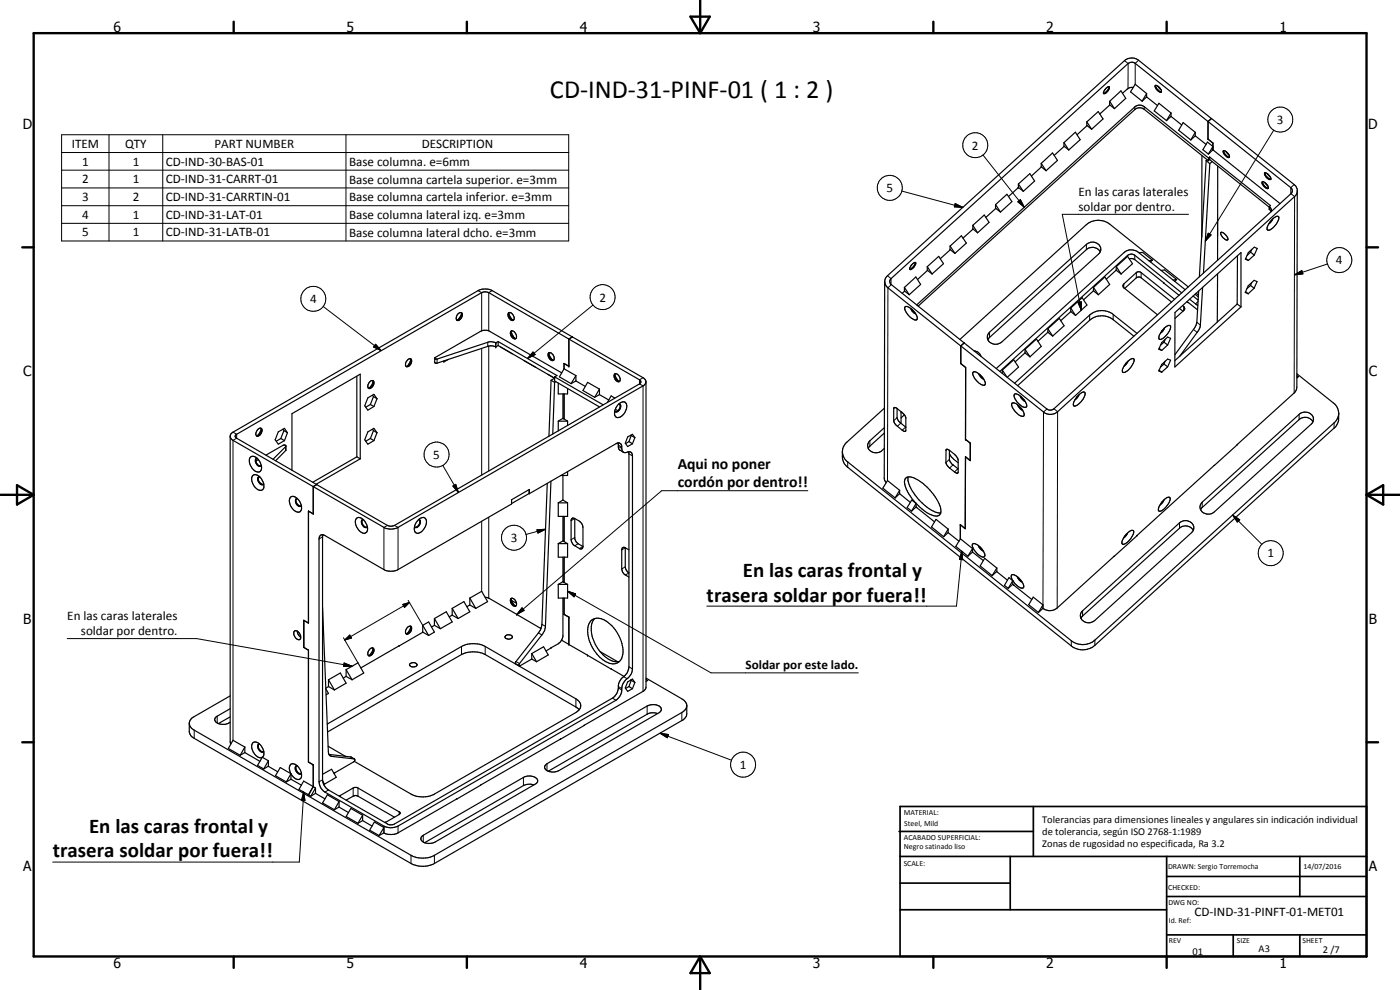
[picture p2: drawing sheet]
<svg xmlns="http://www.w3.org/2000/svg" width="420mm" height="297mm" viewBox="0 0 420 297" stroke-linecap="round" stroke-linejoin="round" font-family="sans-serif">
<g fill="none" stroke="#000" stroke-width=".35">
<path d="M326.2 36.6l3.4-3.1 1.4 2.2-3.4 3.1M326.2 36.6l1.4 2.2M326.2 36.6v1l1.4 1.2M326.2 37.7l-3 2.7M332 26.5l.8-.5a1.65 1.65 0 0 1-1.6 2l.1-.7zM332.8 26a2.27 2.27 0 0 1-1.6 2M333 30.4l3.4-3.1 1.5 2.2-3.4 3.1M333 30.4l1.5 2.2M333 30.4v1l1.5 1.2M333.1 31.5l-3 2.7M340.1 26.2h-.7a3.7 3.7 0 0 0-2.5 1.8M344.1 29.1l3.3 2.6"/>
<path d="M344.1 28.1l-1.3 2.3M344.1 29.1l-1.3 1.3M344.1 28.1v1M344.1 28.1l-3.4-2.8-1.4 2.3 3.5 2.8M346.8 25.6a2.25 2.25 0 0 0 1.8 2M346.8 25.6a1.77 1.77 0 0 0 1.5 2.1l.3-.1M346.8 25.6a2.19 2.19 0 0 1 1.6 1.2M347.4 25.8l1 1.1M348.4 26.8l.2 .8M351.4 34.9l3.3 2.6M351.4 33.9l-3.6-2.9-1.4 2.3 3.7 2.9M351.4 33.9l-1.3 2.3"/>
<path d="M351.4 34.9l-1.3 1.3M351.4 33.9v1M358.7 39.7l-1.3 2.3M358.7 39.7v1.1M358.7 39.7l-3.6-2.9-1.4 2.3 3.7 2.9M362.5 36.4v5.3l1.5 1.2v2.1M362.5 36.4l-21.8-17.4-.8-.3-.9 .1-71.6 64.8-.4 .6 .3 1 22 17.7M362.6 36.5l24.8 19.8 .4 .6v.8l-71.5 64.9a1.66 1.66 0 0 1-2.1 .1l-24.8-19.8-1 .9M363.5 35.6h.1M363.5 35.6l-1 .8M363.5 35.6l-21.8-17.5a3.4 3.4 0 0 0-4.2 .1l-71.2 64.5a2.28 2.28 0 0 0 .2 3.7l46.7 37.2a3.3 3.3 0 0 0 4.2-.1l71.1-64.5a2.28 2.28 0 0 0-.1-3.6l-24.8-19.8-1 .9M305.6 56.3h.1"/>
<path d="M305.6 56.3l-2.9 2.7M305.6 55.2l3.5-3.1 1.4 2.2-3.4 3.1M305.6 55.2l1.5 2.2M305.6 55.2v1.1l1.5 1.1M312.5 49l3.4-3.1 1.5 2.2-3.5 3.1M312.5 49l1.4 2.2M312.5 49v1l1.4 1.2M312.5 50.1l-3 2.7M319.3 42.8l3.4-3.1 1.5 2.2-3.5 3.1M319.3 42.8l1.4 2.2M319.3 42.8v1.1l1.4 1.1M319.4 43.9l-3 2.7"/>
<path d="M358.7 40.8l3.3 2.5M358.7 40.8l-1.3 1.2M360.7 46.7v24.4M362 48.2l1.1 .9M362 48.2l-2.1 34.9M362.3 47.9l-.3 .3M362.4 42.6l1.6 1.3-1.3 2.3-1.7-1.3zM362.7 48.2l-19.3-15.4-.9-.4-1.4 .1-65.6 59.4M362.7 47.4v.8M362.7 47.4l-19.3-15.4a2.19 2.19 0 0 0-2.8 .1l-65.5 59.4M363 47.1l18.3 14.6-.4 .3M363 47.1v.8"/>
<path d="M363 47.9l17.9 14.3M363 47.1l-.3 .3M363 47.9l-.3 .3M363.1 49.1l-1.9 32.9M363.8 48.5l-.7 .6M364 45l20.2 16.1M364 45l-1.3 1.2M365.5 49.8l-.1 28.3M367.2 45.2l.5 1.2 .8 .6 .5 .1M367.2 45.2a.92 .92 0 0 0 .4 1.3l.7 .7a.39 .39 0 0 0 .6 0 .39 .39 0 0 0 0-.5l-.1-.2M367.2 45.2l.7 .3 .9 1M367.9 45.4l.9 1.1"/>
<path d="M378.9 54.5a2.08 2.08 0 0 0 1.7 1.9M378.9 54.5a1.64 1.64 0 0 0 1.3 2.1h.2a.68 .68 0 0 0 .3-.7 .68 .68 0 0 0-.5-.5l-.6-.6M378.9 54.5l.7 .3M379.5 54.7l1 1.1M379.6 51.9a2.31 2.31 0 0 0 1.8 1.9M379.7 51.8a2.38 2.38 0 0 1 1.7 2M379.7 51.8l-.2 .1a2.08 2.08 0 0 0 1.6 2l.3-.1M380.3 52.1l.9 1M389.3 57.2l-.2 59.6-.7 1.1-17.1 15.6M274.6 78.7a1.24 1.24 0 0 1-.6 1.7l-.7 .5-.3-.1M274.6 78.7a2.3 2.3 0 0 0-1.6 1.8v.3M274.6 78.7a2.39 2.39 0 0 1-1.6 2.1"/>
<path d="M285.1 73.8l3.4-3.1 1.5 2.2-3.4 3.1M285.1 73.8l1.5 2.2M285.1 73.8v1l1.5 1.2M285.2 74.9l-3 2.7M292 67.6v1.1l1.4 1.1M292 67.6l3.4-3.1 1.4 2.2-3.4 3.1M292 67.6l1.4 2.2M292 68.7l-3 2.8M298.8 61.4l3.4-3.1 1.5 2.2-3.4 3.1M298.8 61.4l1.5 2.2M298.8 61.4v1.1l1.5 1.1M298.9 62.5l-3 2.7"/>
<path d="M330.2 75.6a2.73 2.73 0 0 0-4.2-.7l-29 26.4-.5 .6M338.9 77.6h.6l1.1 .3 13.3 10.7M341.8 75.9l1.1-.2 3 2.4M345.9 78.1l-1.1 .1M345.9 78.1l-.6 .5M365.4 65.7v5.2M366.3 69.8a1.68 1.68 0 0 1 2 1.4l.2 .7a1.76 1.76 0 0 1-2-1.3zM371.4 76.8l-.1 14.4M373.8 77.5l.8 .6M375.3 75.6l1.1 .9M375.3 75.6l-1 1M375.7 74.8l-.4 .8"/>
<path d="M376.4 76.5l.9-2-.9-.3-1.8 1.6-.9 2 .9 .3M376.4 76.5l-1.8 1.6M380.9 62.8h.1M380.9 62v.8M380.9 62l.6 .7v.8M380.9 62.8l.6 .7M381.4 66.3l-.2 .2M382 65.7l-1.2 1.5M382.2 65.5l.5-.3a.63 .63 0 0 1 .9-.3 .63 .63 0 0 1 .1 .9 5.9 5.9 0 0 1-2.3 3l-.8 .3a1.61 1.61 0 0 1 .3-2.2zM137.4 94.3a.72 .72 0 0 1 .9-.5 .72 .72 0 0 1 .5 .9 1.34 1.34 0 0 1-1.7 1.4 1.68 1.68 0 0 1 .3-1.8zM138.4 93.8a1.58 1.58 0 0 1-1.3 2.3M138.5 93.9l-.3 1.1-.9 1.1"/>
<path d="M152.6 93.9a1.28 1.28 0 0 1 1.7 1.3 .65 .65 0 0 1-.3 .9 .65 .65 0 0 1-.9-.3l-.6-.9zM152.7 93.9l.5 1.3 .7 .9M152.8 93.8a1.58 1.58 0 0 0 1.3 2.3M153.3 99.4a1.45 1.45 0 0 1 1.4 .7 1.45 1.45 0 0 1 0 1.5 1.6 1.6 0 0 1-1.4-2.2zM153.4 99.4l.3 1.1 .9 1.1M153.5 99.3a1.72 1.72 0 0 0 1.1 2.3M265.5 84.5l-.1 59.2 .5 1.1M271.4 86.2l3.5-3.1 1.4 2.2-3.4 3.1M271.4 86.2l1.5 2.2M271.4 86.2v1.1l1.5 1.1M271.5 87.3l-.7 .7M271.6 92.1a1.89 1.89 0 0 1 2.2 .9l.8 .9a1.61 1.61 0 0 1 .4 2.1 4.6 4.6 0 0 1-3.5-3.7z"/>
<path d="M273.3 92.5l.4 .8 1.1 .9M273.6 92.8l1 1.1M273.8 92.9v.1M274.1 93.2l-.1 .1M278.3 80l3.4-3.1 1.5 2.2-3.5 3.1M278.3 80l1.4 2.2M278.3 80v1.1l1.4 1.1M278.3 81.2l-2.9 2.7M297 99.7l29-26.4a2.45 2.45 0 0 1 2.9-.5 2.45 2.45 0 0 1 1.3 2.6l-.5 .8-29.1 26.4a2.47 2.47 0 0 1-2.9 .5 2.47 2.47 0 0 1-1.3-2.6zM314.4 99.7h.1M314.5 99.7l-3 2.7M314.5 98.6v1.1"/>
<path d="M314.5 98.6l3.4-3.1 1.5 2.2-3.5 3.1M314.5 98.6l1.4 2.2M314.5 99.7l1.4 1.1M314.5 99.7h.1M321.3 93.5l-3 2.7M321.3 92.4v1.1M321.3 92.4l1.5 2.3M321.3 93.5l1.5 1.2M321.3 92.4l3.5-3.1 1.4 2.2-3.4 3.2M328.2 87.2l-3 2.8M328.2 86.2l3.4-3.1 1.4 2.2-3.4 3.1M328.2 86.2l1.4 2.2"/>
<path d="M328.2 86.2v1M328.2 87.2l1.4 1.2M335 81.1l-3 2.7M335 81.1l1.5 1.1M335 80l1.5 2.2M335 80v1.1M335 80l3.4-3.1 1.5 2.2-3.4 3.1M337.5 86.6l3.5-3.2 1.1-.3 9.5 7.5M348.4 81.2l1.1-.2 3.6 2.9M348.9 99.1l-.2 .2M349.2 84.9l.1 .1M349.4 98.5l.5-.5a.72 .72 0 0 1 .8-.4 .72 .72 0 0 1 .6 .7 5.1 5.1 0 0 1-3.2 3.6 1.6 1.6 0 0 1 .3-2.2z"/>
<path d="M349.5 98.4l-.5 .9-.7 .6M352.5 89.8l-10.4-8.2-1.1 .2-3.7 3.4-.3 .5 .2 .6 10.2 8.1M352.6 93.8l19.8-18v16.3l-19.8 18zM353.1 83.9l-1 .1M353.1 83.9l-.6 .6M354 92.5l1 .9M354.7 87.9l-14.1-11.3-.8-.4-.9 .2-.5 .2-38.3 34.8M354.9 91.7l.6 .8-.1 .5-2.8 2.5M355.7 86.9l-14.1-11.3a3.3 3.3 0 0 0-4.3 .2l-38.3 34.8M356.2 90.5l.4 .3M356.6 90.8l2.8 2.2M356.6 90.8h.1"/>
<path d="M356.6 86.1l-23.5-18.8a5.7 5.7 0 0 0-7.1 .1l-37.9 34.5M357 89.8l2.5 1.8M358 88.8l1.6 1.2M358.7 88.3l.9 .8M359 88l.7 .5M359.6 89.8l-.2 .1M359.7 87.3l-.7 10.2-6.4 9M360.9 86.2l-.8 12.2-6.1 8.5M365.4 82.2l-.1 14.4M371.3 91.2l-18.7 17M371.3 91.2l1.1 .9M373.8 87.5l.8 .6"/>
<path d="M375.3 85.6l1.1 .9M375.3 85.6l-1 1M375.7 84.8l-.4 .8M376.4 86.5l.9-2-.9-.4-1.8 1.7-.9 2 .9 .3M376.4 86.5l-1.8 1.6M107.1 112.9v24.2M110.6 116.5h.1M110.8 114.7l.4-.4a.69 .69 0 0 1 1 .1 .69 .69 0 0 1 0 .9 1.2 1.2 0 0 1-1.8 1v-.9zM111.8 118.6l.3 .4M111.9 114.2a1.7 1.7 0 0 1-1.2 2.3M112 114.3l-.3 1.1-.9 1.1M112.1 119l1 .6"/>
<path d="M112.1 119l-.9 2.4M113.1 119.6l-.9-1.3-1.8 1.1-.9 2.4 .9 1.3 1.8-1.1M113.1 119.6l-.9 2.4M121.9 109.9l.2 .1M122.3 108a.7 .7 0 0 1 1.1-.2 .7 .7 0 0 1 .1 1 1.53 1.53 0 0 1-1.5 1.2l-.3-.2v-.7zM123.2 107.7a1.72 1.72 0 0 1-1.1 2.3M123.3 107.8l-.3 1-.9 1.2M134.6 107.8l-1.4 .8v-.3M148.8 102.9v1.2M148.8 104.1l-1.2-.3h-1l-15.4 5.2-.7-.2 .1-1.5 13.6-7.9a2.78 2.78 0 0 1 2.8 0l21.6 12.5M148.8 102.9l-1.2-.4-1 .1-15.4 5.1-.7-.2M149.5 102.5l17.7 10.2-.8 .4"/>
<path d="M149.5 102.5v1.2M149.5 103.7l16.9 9.8M149.5 102.5l-.7 .4M149.5 103.7l-.7 .4M150.2 104.1l3.5 2.1M154.8 101.6h-.2M157.3 108.2l3.5 2M164.4 112.3l2 1.2M164.6 105.9a1.43 1.43 0 0 1 1.5 .7 1.43 1.43 0 0 1-.1 1.6 1.65 1.65 0 0 1-1.4-2.3zM164.7 106l.3 1 .9 1.1M164.7 106a1.76 1.76 0 0 0 1.4 2.1M164.8 105.8l-.1 .2"/>
<path d="M165.4 114.1l1 .6M165.4 114.1l-.7 16.8M166.4 114.7l-.5 15.5M166.4 113.5l-1 .6M166.4 113.1v1.2l13.5 7.8M166.4 113.1l14.6 8.4M166.8 114.5l-.4 .2M167.5 114.9v3.3h2.8v-1.6M168.9 118.2v7.3M169.3 118.2v7.5M169.3 110.7l-1.4 2.4 3.5 2M169.3 110.7l3.5 2"/>
<path d="M170.7 109.9l-1.4-.8v1.6M171.8 101.1l-1.1 .6v8.2l-1.4-.8M172.8 114.3l2.9 1.7M172.8 112.7l-1.4 2.4M172.8 114.3l-1.4 .8M172.8 112.7v1.6M179.9 116.8l-3.6-2.1-1.3 2.5 3.5 2M179.9 118.4l2.8 1.6M179.9 116.8l-1.4 2.4M179.9 118.4l-1.4 .8M179.9 116.8v1.6M184.5 112.3l.4 1 .8 1.2"/>
<path d="M184.5 119.4l-1.1-.6-1.1 1.9M184.6 112.2a1.57 1.57 0 0 1 1.4 2.2M184.6 112.2a1.46 1.46 0 0 0-.1 1.6 1.46 1.46 0 0 0 1.5 .6M184.6 112.1a1.69 1.69 0 0 0 1.1 2.4M186 114.4l-.3 .1M193.9 114.6l-.2-.5-.7-.8-45.3-26.1a4.8 4.8 0 0 0-4.2 0l-73.6 42.5-.6 .5-.2 .7M193.9 114.6l-.3 .6-.6 .6-73.5 42.4a4.5 4.5 0 0 1-4.3 0l-45.3-26.1-.6-.5-.2-.7M193.9 114.6v91.6l-.3 .7-.6 .5-17.7 10.2M288.3 103.8v5.3M288.3 109.1l1.5 1.2M288.4 109l-.1 .1M288.4 109.1l1.4 1.1v21.6"/>
<path d="M289.3 102.9h.1M289.3 102.9l-1 .9M292 111.7a2.52 2.52 0 0 1 2.5 1.2 2.58 2.58 0 0 1 1 2.6 4 4 0 0 1-3.5-3.8zM292.3 105.3a2.34 2.34 0 0 1 2.1 1.6M293.7 112.1l.8 1.2 .7 .5M294 112.4l1 1.1M300.8 111l3.4-3.1 1.5 2.3-3.4 3M300.8 111l1.4 2.1M300.8 111v1M306.1 118.7a1.13 1.13 0 0 0-1.7-.2 4.2 4.2 0 0 0 3.5 3.7l.2-.7-.5-1.1M306.1 118.7l1.5 1.7M306.1 118.8l.6 1 .9 .6"/>
<path d="M306.5 119l.9 1.1M307.6 105.9l-2.9 2.7M307.6 104.8l1.5 2.3M307.6 104.8v1.1M307.6 105.9l1.5 1.2M307.6 104.8l3.5-3.1 1.4 2.2-3.4 3.2M323.2 119l-.1 .3M323.5 118.7a1.72 1.72 0 0 1 2.1-.9 4.5 4.5 0 0 1-2.4 3.8 .64 .64 0 0 1-.9 .2 .64 .64 0 0 1-.1-.9zM323.8 118.4l-.5 .9-.7 .6M337.9 109a2.48 2.48 0 0 1 2.3-1.4 1.71 1.71 0 0 1-.5 2.1l-.5 .7a2.39 2.39 0 0 1-2.3 1.2 3.5 3.5 0 0 1 1-2.6zM338 109l-.2 .2M338.5 108.4l-1.2 1.5"/>
<path d="M340.3 100.9l-6.2-5a5.6 5.6 0 0 0-7.1 .2l-21.6 19.6M341.2 100l-7.1-5.6a5.6 5.6 0 0 0-7.1 .1l-22.5 20.5M347.8 111.1l.8 .6M347.9 104.5l.7 .7M349.3 102.7l1.1 .8M349.3 102.7l-1 .9M349.3 109.2l1.1 .9M349.3 109.2l-1 1M349.7 108.4l-.4 .8M349.7 101.8l-.4 .9M350.4 103.5l.9-2-.9-.4-1.8 1.7-.8 2 .8 .4M350.4 103.5l-1.8 1.7"/>
<path d="M350.4 110.1l.9-2-.9-.4-1.8 1.6-.8 2 .8 .4M350.4 110.1l-1.8 1.6M389.2 112.1l11 8.8a3.8 3.8 0 0 1 .2 6l-71.8 65.2a5.7 5.7 0 0 1-7.1 .1l-67.1-53.6a3.8 3.8 0 0 1-.2-6l11.3-10.2M389.2 112.7l.4 .3M389.6 113l-.4 .1M389.6 113l-.4 .4M69.1 130.9v91.6l.2 .7M70.7 130.6l73.9-42.8 1-.3 1.1 .3 45.2 26.2a.66 .66 0 0 1 .5 .6 .66 .66 0 0 1-.5 .6l-73.5 42.4-.8 .3-1.3-.3-45.3-26.1-.4-.4zM75.1 137.2a2.06 2.06 0 0 1 2.9 1.4 2.04 2.04 0 0 1-.2 3 3.3 3.3 0 0 1-3-3.7zM76.8 138.3a1.66 1.66 0 0 0 1.5 1.5M77 137.5l-.2 .8M77 130.8h.2"/>
<path d="M77.2 137.5a1.16 1.16 0 0 0-.6 1.1 1.16 1.16 0 0 0 .7 1l.6 .4 .4-.2M77.2 129a.76 .76 0 0 1 .7-.5 .76 .76 0 0 1 .7 .4 1.71 1.71 0 0 1-1.5 2 1.29 1.29 0 0 1 .1-1.9zM77.5 137.9l-.7 .4M78.3 128.5a1.72 1.72 0 0 1-1.1 2.3M78.4 139.7l-.1 .1M78.4 128.7l-.5 1.3-.7 .8M79.8 136.6l5.2-3h.7l.1 1.5-3.1 3.2M84.3 131.6l1.1 .6M84.3 131.6l-1.4 .8M84.9 128.8l.3 .4M85.2 129.2l1.1 .6M85.2 129.2l-.9 2.4"/>
<path d="M85.8 133.9l-3.9 3.9M86.3 129.8l-.9-1.3-1.9 1.1-.9 2.4 .9 1.3 1.9-1.1M86.3 129.8l-.9 2.4M107.1 137.1l1 .6M107.1 137.1l-13.3 7.6M108.1 137.7l-13.2 7.6M108.1 137.7v-25.4l-20.5 11.8v17M111.2 121.4l1 .6M111.2 121.4l-1.4 .8M111.2 131.6l1 .6M111.2 131.6l-1.4 .8M111.8 128.8l.3 .4"/>
<path d="M112.1 129.2l1 .6M112.1 129.2l-.9 2.4M113.1 129.8l-.9-1.3-1.8 1.1-.9 2.4 .9 1.3 1.8-1.1M113.1 129.8l-.9 2.4M167.5 126.4v2.9M167.5 126.4h2.8M168.9 125.5l1.4 .9M168.9 125.5l-1.4 .9M170.3 126.4v1.2M184.5 123.3l.1 .2M184.7 122.8l.8 .4M185.5 132.9l.3 1.9 1.3 .9"/>
<path d="M185.6 121.3a1.33 1.33 0 0 1 1.5-.7 1.33 1.33 0 0 1 1 1.3 3.4 3.4 0 0 1-3 3.4 2.04 2.04 0 0 1-.2-3zM185.7 121.2l.3 .1M186 121.2v.1M186 121.3a1.68 1.68 0 0 1-1.4 2.2M186 121.3a1.55 1.55 0 0 1-1.1 2.3l-.3-.1M188.6 135.6l.2 64.5a4.7 4.7 0 0 1-2.4 3.7 4.5 4.5 0 0 0-.9 3.2 3.9 3.9 0 0 1-1.7 2.5l-65.9 37.9h-1.4l-17.9-10.4a3.9 3.9 0 0 1-1.8-3l.1-73.6M188.8 132.5l1 .6M188.8 132.5l-1 .6M189.3 130.6l.1 .1M189.4 130.7l1.1 .6M189.4 130.7l-.6 1.8M190.5 131.3l-.7-1-1.4 .8-.7 1.9 .7 1 1.4-.9"/>
<path d="M190.5 131.3l-.7 1.8M265.4 128.3l-4.3 3.9a2.14 2.14 0 0 0-.4 2.6 2.14 2.14 0 0 0 2.3 1l1.4-.4 1-.9M265.4 129.9l-4.8 4.6M268.3 122.3l.8 .2a6 6 0 0 1 2.6 2.4l.2 .4v3.9l-.3 .3-.8-.4-1.7-1.4-.8-1.1zM269.2 122.6l.2 3.3 .7 .9 1.7 1.3M270.4 123.5v3.5M270.6 123.7l-.2 .1M271.4 124.5l-1 .9M271.8 128.1l.1 .1M283.9 135l.3-.2 .8 .4 1.5 1.1 1 1.3 .1 4a.58 .58 0 0 1-.6 .4 .58 .58 0 0 1-.5-.4l-1.7-1.3-.8-.9-.1-.6zM284.9 136.1l.7 1.1 2 1.7M284.9 135.1l.2 3.3 .7 .9 1.8 1.4"/>
<path d="M289.8 137l-.1 21.6M289.8 137l1.4 1.2M289.8 131.8l1.4 1.2M289.8 131.8l1.4 1.2v5.2M291.2 133h.1M291.2 133v5.2M291.2 138.1v.1M303.7 121a2.28 2.28 0 0 1 2.5 1.2 2.94 2.94 0 0 1 1 2.6 3.9 3.9 0 0 1-3.5-3zM305.4 121.5l.7 1.1 .8 .5M305.7 121.7l1 1.1M364.4 139.6v.1M364.4 139.6l-23.2 21.2"/>
<path d="M371.3 133.3l-6.9 6.4M394 126.5a2.72 2.72 0 0 0-4.1-.6l-29.3 26.5-.3 .5M401.8 124l-.2 2.5-.8 1.6-72.2 65.5a5.6 5.6 0 0 1-7.1 .2l-67.1-53.6a4.8 4.8 0 0 1-1.6-4.7M75.8 142.7a2.01 2.01 0 0 1 2.9 1.4 1.87 1.87 0 0 1-.4 3.1 3.3 3.3 0 0 1-2.5-4.5zM77.6 143.1a1.47 1.47 0 0 0 0 1.6 1.47 1.47 0 0 0 1.4 .6M77.6 143.2a1.81 1.81 0 0 0 1.2 2.2M77.7 143l-.1 .2M77.9 143l-.3 .1M77.9 143l-.4 .5M78.1 144.9l.7 .5M79 145.3l-.2 .1M79.2 145.2l-.2 .1"/>
<path d="M87.2 149.2a1.86 1.86 0 0 1 2.6 1.1 2.63 2.63 0 0 1 .2 3.2 2.9 2.9 0 0 1-3.1-2.9zM89 149.6a1.63 1.63 0 0 0 1.3 2.3M89.2 149.6h-.3a1.44 1.44 0 0 0 0 1.6 1.44 1.44 0 0 0 1.4 .6M89.4 151.4l.7 .5M90.5 151.7l-.2 .1M92.6 153.4h.1M92.6 153.3v33.6M95 145.4h.1M95.1 145.4l-1.1 .6v8.2l-1.4-.8M107 155.6a1.81 1.81 0 0 1 2.4 .7 2.84 2.84 0 0 1 .4 3.6 2.44 2.44 0 0 1-2.8-2 2.21 2.21 0 0 1 0-2.3zM108.8 155.9a1.63 1.63 0 0 0 1.3 2.3M109 155.9h-.1a1.1 1.1 0 0 0 .1 1.9l.9 .5 .4-.3"/>
<path d="M125.5 156a1.38 1.38 0 0 1 2.4 0 3.6 3.6 0 0 1-2.6 4 1.93 1.93 0 0 1-.5-3zM125.6 155.9h.2M125.8 155.9a1.47 1.47 0 0 1-.9 2.4l-.5-.3M125.8 155.9a1.64 1.64 0 0 1-1.3 2.3M158.8 146.9l.1 1.2v-1.2l-5.4 3v1.3l-34 19.7a4.7 4.7 0 0 1-4.3 0l-17.7-10.2a1.08 1.08 0 0 0-1.2-.1 1.08 1.08 0 0 0-.6 1.1v72.9a3.8 3.8 0 0 0 1.8 3.1l17.7 10.2a4.7 4.7 0 0 0 4.3 0l65.4-37.8a4.4 4.4 0 0 0 1.8-4.1l1-1.9a4.7 4.7 0 0 0 2.1-3.4v-63.9a1.25 1.25 0 0 0-.7-1.2 1.25 1.25 0 0 0-1.4 .2 1.05 1.05 0 0 1-1.1-1.3v-.6a1.04 1.04 0 0 0-.6-1 1.04 1.04 0 0 0-1.1 .2l-31.4 18M164.2 145l-1.6 42.7-.8 1.9-7 9-.1 .5 1.1 .7M165.3 144.4l-1.7 43.9-.7 1.9-7.1 9.1 .1 .5M167.5 150.9v4h2.8v-4M167.5 150.9h2.8M168.9 142.7v7.3M168.9 154.9v7.4M168.9 150l1.4 .9"/>
<path d="M168.9 150l-1.4 .9M169.3 154.9v7.6M170.3 141.5v1.2h-2M172.5 155.6l1.8 1.1 .6 1 .1 6.3M172.5 155.6a.67 .67 0 0 0-.8-.1 .67 .67 0 0 0-.3 .7l.1 6.2 .6 1 1.8 1.2a.66 .66 0 0 0 .7 0 .66 .66 0 0 0 .4-.6M172.5 155.6v6.2a3.7 3.7 0 0 0 2.5 2.2M270 148.1l3.2 2.6M270 147.1l-1.4 2.3M270 148.1l-1.4 1.3M270 147.1v1M270 147.1l-3.7-2.9-1.3 2.3 3.6 2.9M272 143.3l.2-.1a7.7 7.7 0 0 1 6 2.9 13 13 0 0 1 4.2 7.2 1.53 1.53 0 0 1-.8 1.5 1.53 1.53 0 0 1-1.7-.2 13.4 13.4 0 0 1-5.6-4.2 8.6 8.6 0 0 1-2.7-6.5z"/>
<path d="M272.5 143.1a9.1 9.1 0 0 0 2.9 6.4 12.3 12.3 0 0 0 6.6 4.4h.4M274.9 152.1l.2 .2M274.9 151l-1.3 2.3M274.9 152.1l-1.3 1.2M274.9 151v1.1M274.9 151l-1.3-1-1.4 2.3 1.4 1M275 152.2l5.5 4.4M284.6 159.8l3.2 2.6M284.6 158.7l-3.7-2.9-1.3 2.3 3.6 2.9M284.6 158.7l-1.4 2.3M284.6 159.8l-1.4 1.2M284.6 158.7v1.1"/>
<path d="M289.7 158.6l-1.5-1.2v4.3M289.7 158.6l-1.5-1.1v4.2M338.4 159.9l-1.2 1.5M348.8 150.6l-.2 .2M349.3 150l-.3 .6-.9 .9M349.5 149.8l.8-.5 .7-.1a3.3 3.3 0 0 1-1.2 3.1 1.95 1.95 0 0 1-2 1 2.99 2.99 0 0 1 1.2-3zM358.1 159.1a2.63 2.63 0 0 0-4.1-.6l-29.1 26.3-.5 .7M360.8 150.7l29.1-26.4a2.5 2.5 0 0 1 2.7-.5 2.5 2.5 0 0 1 1.6 2.3l-.7 1.2-29.1 26.3a2.41 2.41 0 0 1-2.9 .4 2.41 2.41 0 0 1-1.1-2.8zM141 179.5l1.8 3M141 179.5v2M141 179.5l3.6-2.1 1.7 3.1-3.5 2M145.6 179.2l1.1 .3 8.4 4.9"/>
<path d="M153.4 179.7l.3 1 .9 1.1M153.5 179.5a1.72 1.72 0 0 0 1.1 2.3M167.5 175.3v4.2h2.8v-4.2M167.5 175.3h2.8M167.5 163.1v4.1h2.8v-4.1M167.5 163.1h2.8M168.9 179.5v11.5a3.6 3.6 0 0 1-1.4 2.2l-2.1 1.2M168.9 167.2v7.3M168.9 174.5l1.4 .8M168.9 174.5l-1.4 .8M168.9 162.3l1.4 .8M168.9 162.3l-1.4 .8"/>
<path d="M169.3 167.2v7.6M169.3 179.5v4.9M187.7 164.4l-.4-.2-.5 .2-.2 .6v5.7l.2 .8 .5 .7 1.5 .9M187.7 164.4l1.1 .6M187.7 164.4v5.7l.3 1 .8 .8M288.2 161.7l-1.4 2.3 3.7 2.9M288.2 161.7l3.7 2.9M291.9 163.3a1.44 1.44 0 0 1 1.9 .6 3.2 3.2 0 0 1 1.7 3.1h-.1a3.3 3.3 0 0 1-3.1-2.1l-.5-1.1zM291.9 165.7l3.2 2.5M291.9 164.6l-1.4 2.3M291.9 165.7l-1.4 1.2M291.9 164.6v1.1"/>
<path d="M293.6 163.7l.6 1 .9 .7M293.9 164l1 1M299.1 171.5l3.2 2.6M299.2 170.4l-3.7-2.9-1.3 2.3 3.6 2.9M299.2 170.4l-1.4 2.3M299.2 170.4v1l-1.4 1.3M303.6 172.5a4.1 4.1 0 0 1 3.6 3.6 1.39 1.39 0 0 1-2-.4l-.2-.3a3 3 0 0 1-1.4-2.9zM303.9 175.3l.3 .3M303.9 174.2l-1.3 2.3M303.9 175.3l-1.3 1.2M303.9 174.2v1.1M303.9 174.2l-1.1-.9-1.4 2.3 1.2 .9"/>
<path d="M304.2 175.6l5.5 4.3M304.2 175.6h.1M304.3 175.6h-.1M305.3 173l.5 1 1 .7M305.6 173.3l1 1M334.3 166.9v.1M334.3 166.9l-17 15.5a3.5 3.5 0 0 1-4.3 .1M337.9 160.5l-.3 .2M338.1 160.2a2.01 2.01 0 0 1 2.1-.9 4.5 4.5 0 0 1-3.2 4 1.66 1.66 0 0 1 .3-2.1zM341.2 160.7l-6.9 6.3M88.3 189.4l.3-.2a1.78 1.78 0 0 1 1.3 2.7 1.73 1.73 0 0 1-1.6-2.5zM89.2 189.4a2.4 2.4 0 0 0 1 1.8"/>
<path d="M91.1 194.3l1.5 .8M91.2 194.2l1.4 .9M91.2 194.2l-.1 .1M92.6 195.1v33.5M92.6 186.9l-1.4-.7v8M92.6 186.9l-1.5-.8v8.2M96.8 182.3l1.8 43.8 .3 .5 .7 .3 6.8 .9M110.6 196.7h.1M111.2 194.6a.69 .69 0 0 1 1 0 .69 .69 0 0 1 0 .9 1.32 1.32 0 0 1-1.6 1.2 1.63 1.63 0 0 1 .6-2.1zM111.9 194.4l.1 1-.5 .9-.8 .4M112 194.6l-.3 1-.9 1.1M119.7 193.8h.1"/>
<path d="M119.8 193.8l-11.5 6.6M122.2 188.4l.3-.4 .8-.1a1.55 1.55 0 0 1-1.3 2.3l-.3-.2v-.6zM123 199.2a1.17 1.17 0 0 1 1.2-.5 1.17 1.17 0 0 1 .9 1 1.35 1.35 0 0 1-2.2-.4zM123.2 187.9a1.63 1.63 0 0 1-1.3 2.3M123.3 188l-.3 1-.9 1.2M126.9 187.6v2.1M126.9 187.6l1.7 3.1M126.9 187.6l1.7-1 1.8 3.1-1.8 1M128.6 190.7l-1.7-1-7.1 4.1M130.4 187.6l-.9 .5M130.4 185.6l3.5-2 1.8 3-3.5 2M130.4 185.6l1.8 3"/>
<path d="M130.4 185.6v2M130.4 187.6l1.8 1M135.7 184.6l-.9 .5M135.7 182.5l1.8 3.1M135.7 182.5v2.1M135.7 184.6l1.8 1M135.7 182.5l3.5-2 1.8 3.1-3.5 2M141 181.5l-.9 .5M141 181.5l1.8 1M151.7 190.8a1.33 1.33 0 0 1 2.1 .4 1.32 1.32 0 0 1-2.3-.1zM153.5 180.2l1.5 .8M154.8 181.8h-.2"/>
<path d="M155 181l-.2 .8M155 181a1.37 1.37 0 0 0-1.7-1.4 1.51 1.51 0 0 0 1.5 2.2M155.1 184.4l7.1 4.1M159.6 197.7l-3.7 2.1M159.6 196.1l1.4 2.4M159.6 196.1v1.6M159.6 197.7l1.4 .8M159.6 196.1l3.5-2 1.4 2.4-3.5 2M162.2 188.5h.2M162.3 188.5h-.1M165.4 194.4h.1M165.5 194.4l-1.6 .9"/>
<path d="M168.5 192.1l2.2 1.2M169.3 184.3l1.4 .9v8.2M169.3 184.4h.1M170.7 193.4l5.6 3.2M176.3 196.6l11 6.3M176.3 196.6h.1M177.4 186.2a4.1 4.1 0 0 1 5.4 .9 11.2 11.2 0 0 1 4.1 9.3 3.1 3.1 0 0 1-5 2.2 10.9 10.9 0 0 1-5.3-10.9zM178.5 185.6a6.1 6.1 0 0 0-.4 6.5 9.8 9.8 0 0 0 6.6 6.4h1.2M180.1 195.5l5.3 3M313 181.5l-1.4 2.3M313 182.5l-1.4 1.3M313 181.5v1"/>
<path d="M313 181.5l-2.9-2.3-1.4 2.2 2.9 2.4M324.6 183.5l29.4-26.6a2.42 2.42 0 0 1 3-.4 2.42 2.42 0 0 1 1 2.8l-29.5 26.9a2.45 2.45 0 0 1-2.8 .5 2.45 2.45 0 0 1-1.4-2.6zM69.1 212.6l-3.9 2.3a1.17 1.17 0 0 0-.7 1.3 1.17 1.17 0 0 0 1.1 .9 3.6 3.6 0 0 0 3.5-.4M69.1 215.1l-3.5 2M97.8 206.7l.8 1.4-.7 .3M98.2 217.3l40.3-23.3a7.9 7.9 0 0 1 7.1 0l27.2 15.7a2.18 2.18 0 0 1 1.5 2 2.18 2.18 0 0 1-1.5 2.1l-42.4 24.5a7.7 7.7 0 0 1-7.1 0l-17-9.9M98.6 206l-.8 .5M98.6 204l1.8 3M98.6 204v2M98.6 206l1.8 1M98.6 204l3.5-2.1 1.8 3.1-3.5 2M103.9 202.9l-.9 .6"/>
<path d="M103.9 200.9l3.5-2 1.8 3-3.5 2.1M103.9 200.9l1.8 3.1M103.9 200.9v2M103.9 202.9l1.8 1.1M173.8 212.9l-1-.8-27.2-15.7a8.2 8.2 0 0 0-7.1 0l-40.2 23.2M175.3 217.6v.1M175.3 217.6l-31.1 18M188.8 206l1 .6M188.8 206l-1 .5M189.3 204.1l.1 .1M189.3 204l.1 .1M189.4 204.1l1.1 .7"/>
<path d="M189.4 204.1l-.6 1.9M190.5 204.8l-.7-1-1.4 .8-.7 1.8 .7 1 1.4-.8M190.5 204.8l-.7 1.8M193.9 203.5l11.4 6.6 .8 1.1v3l-.2 .8-.6 .8-74.9 43.3a7.5 7.5 0 0 1-6.2 .4l-65.9-38a2.47 2.47 0 0 1-1.5-2v-2.6l.8-1.5 11.5-6.6M193.9 203.9l.5 .3-.5 .3M197.4 214.1a3.9 3.9 0 0 0-3.2 .2l-29.7 17.1M206.1 211.9l-.3 .9-1.2 1-74.2 42.8a7.7 7.7 0 0 1-7.1 0l-65-37.5-.9-.7-.6-1.2M73.5 225.8l4.5 2.6M73.5 224.2l-1.4 2.4M73.5 225.8l-1.4 .8M73.5 224.2v1.6M73.5 224.2l-3.6-2.1-1.4 2.5 3.6 2"/>
<path d="M75.8 222.9a2.01 2.01 0 0 1 2.9 1.4 1.87 1.87 0 0 1-.4 3.1 3.4 3.4 0 0 1-2.5-4.5zM77.7 223.3a1.63 1.63 0 0 0 1.3 2.3M77.9 223.3a.96 .96 0 0 0-.6 .7 .96 .96 0 0 0 .4 1l.9 .7 .4-.1M78.7 227.2l-1.4 2.5 1.9 1M78.7 227.2l1.8 1.1M79.2 225.4l-.2 .2M80.5 229.9l2.8 1.7M80.5 228.3l-1.3 2.4M80.5 228.3v1.6l-1.3 .8M87.2 229.4a2.06 2.06 0 0 1 2.8 1.4 2.04 2.04 0 0 1-.2 3 3.2 3.2 0 0 1-2.6-4.4zM87.3 233.8l3.2 1.8M87.3 232.2l-3.2-1.9-1.4 2.4 3.2 1.9"/>
<path d="M87.3 232.2l-1.4 2.4M87.3 233.8l-1.4 .8M87.3 232.2v1.6M89 229.8a1.69 1.69 0 0 0 1.3 2.4M89 229.8h.2M89 229.8a1.51 1.51 0 0 0 .7 2.4l.7-.1M90.5 231.9l-.1 .2M92.6 228.6l1.4 .9v6.6M92.6 228.6h.1M92.7 238.4l-.1 .1M94 236l-1.4 2.5M94 236l-2.9-1.6-1.4 2.5 2.9 1.6"/>
<path d="M94 236l-1.4 2.5 .7 .4M94 236l.7 .4M94.7 238l2.8 1.7M94.7 236.4l-1.4 2.5M94.7 238l-1.4 .9M94.7 236.4v1.6M96.8 232.3l2.7-1.5 1.4 2.4-3.5 2.1M96.8 234.4l.6 .9M97.1 235.1l.3 .2M98.5 223.9l5.2 3M98.7 226.4l6.6 .7 1.1 .7M100.4 231.9h.1"/>
<path d="M100.4 231.9l-.2 .1M101.9 238.9l4.1-2.5 1-.1 13 7.5-.2 .6-4.3 2.4M106.4 227.8l.1 .3-.3 .4-5.8 3.4M137.1 239.7h.1M137.1 239.7l-17.6 10.2a4.7 4.7 0 0 1-4.3 0M144.2 235.6h.1M144.2 235.6l-7.1 4.1M160.2 235.5a4.1 4.1 0 0 0-3.1 .2l-29.7 17.2M163.9 229.4l30.3-17.6a3.5 3.5 0 0 1 4.2 .7 1.08 1.08 0 0 1-.6 1.4l-30.1 17.3a3.2 3.2 0 0 1-4.3-.8l.1-.5zM101.7 242.1l2.9 1.7M101.8 240.5l-1.4 2.5M101.8 242.1l-1.4 .9"/>
<path d="M101.8 240.5v1.6M101.8 240.5l-3.6-2-1.4 2.4 3.6 2.1M103.9 240.1l2.3-1.3h1.1l11.1 6.4M108.8 246.2l2.9 1.7M108.8 244.6l-3.5-2-1.4 2.4 3.5 2M108.8 244.6l-1.4 2.4M108.8 246.2l-1.4 .8M108.8 244.6v1.6M115.2 248.3l-1.4 2.4M115.2 249.9l-1.4 .8M115.2 248.3v1.6M115.2 248.3l-2.9-1.7-1.4 2.5 2.9 1.6"/>
<path d="M126.4 251.1l30.7-17.8a3.2 3.2 0 0 1 4.3 .8l-.2 .6-.6 .6-30 17.3a3.2 3.2 0 0 1-4.3-.8z"/>
</g>
<g fill="none" stroke="#000" stroke-width=".3">
<path d="M337.5 18.2l1.1 .8-.1 7.5M341.7 18.1l-1 .9v6.3M340.6 32.1v.8M343.4 32v.8M382.3 39.1l-20.6 33.2M18.5 40.4h152.2v31.9h-152.2zM18.5 45.8h152.2M18.5 51.1h152.2M18.5 56.4h152.2M32.7 40.4v31.9M48.8 40.4v31.9M103.8 40.4v31.9"/>
<path d="M270.6 57.3l18.4 4.9M295 46.5l12.4 15.7M387.4 58.1l1.1 .9-.1 58.9M388.4 55.4l-1 .9v1.9M18.5 61.7h152.2M18.5 67h152.2M286.7 61.1l2.3 1.1-2.6-.1zM305.5 60.5l.7-.6 1.2 2.3zM326 73.3v1.6M338.4 76.6v.3M340.6 76.6v1.3M356.7 64.3h-37.9l5.7 28.8"/>
<path d="M362.6 70l.9 .5-1.8 1.8zM380.9 62v.8M398.4 79.2l-9.9 3.3M97 91.9l17.4 13.3M143.5 87.2l1.1 .6v11.4M147.7 87.2l-1 .6v11.4M178 91.5l-19.7 16.1M266.3 82.7l1.1 .9v1.7M267.5 85.4l-1 1-.2 57.8M297 99.7v1.6M323.5 90.7l1-.1v2.5zM327 94.5v1.6"/>
<path d="M334.1 94.4v1.5M337.3 85.2v1.2M341 81.8v1.6M342.5 81.8v1.6M355.2 91.9v1.3M358.2 98.8l1.1 .9M359.2 96.7l1 .8M359.6 90.5l-.8 .7M388.5 82.5l2.2-1.3 .3 1zM112.7 103.3l1.7 1.9-2.3-1.1zM131.2 107.7v1.3M144.6 104.5v38"/>
<path d="M146.4 102.7v1.2M146.7 103.8v37.5M148.8 102.9v1.2M160 105.6l.6 .8-2.3 1.2zM193 113.3l-1.1 .7v1.2l1.1 .6v91.6M69.9 129.7l1.1 .6v1.2l-1.1 .6v90M85.8 134v1.2M132.9 139.6l4.7 8.1M185.6 133.9l1 .6M185.6 133.5l1 .7M188.8 136.2l1 .6M254.4 138.6v1.6"/>
<path d="M261.1 132.2v1.7M268.6 122.3l-.4 .3M269.2 125.3l-1 .9M270.3 127l-1 .9M271.8 128.1l-1 1M284.3 134.8l-.4 .3M284.9 137.8l-1 1M286 139.5l-1 .9M314.2 122.7l-1 .9-.2 58.9M316.3 122.6l1.1 .9-.1 58.9M389.9 124.3v1.6M400.4 126.9v1.5"/>
<path d="M116.3 157.6l-1.1 .6v12.7M118.4 157.6l1.1 .6v12.7M135.9 145.8l.9-.5 .8 2.4zM144.6 156.4v21M146.7 155.2v24.3M161.2 159l2.5-.2-2.3 1.1zM163.7 158.8l-5.9 1.6M172.5 155.6l-1.1 .6M242.4 147.2h-43.8l-43.5 37.2M287.5 140.6l-1 1M354 156.9v1.6M360.8 150.7v1.6"/>
<path d="M369.9 154.6l2.2 1.4-.8 .6zM369.9 154.6l8.8 8.7M96.8 161.1l-1.1 .6M170.3 177.4l2.5 .8-.5 .9zM170.3 177.4l43.1 24.5h44.2M172.5 161.3l-1.1 .6M173.5 163.2l-1 .5M175 164l-1.1 .6M187.7 164.4l-1.1 .6M187.7 170.1l-1.1 .6M188.8 171.9l-1.1 .6M288.7 165.4l.2 2.5h-1z"/>
<path d="M288.7 165.4l-1.6 16.5h-75M20.2 191.6h38.8l46.7 8.3M103.1 191.3l4.3 7.6M103.3 198.9l2.4 1h-2.6zM103.5 192l1.5-1.5 .5 .9zM120.9 181.4l2-.6-1.5 1.4zM122.5 180.1l4.4 7.5M122.9 180.8l-19.4 11.2M138.5 194v2.4M145.6 194v2.4M154.8 198.5l1.1 .6M156.7 182.4l.6 .7-2.2 1.3z"/>
<path d="M161.6 189.9l1 .6M162.6 187.3l1.1 .6M321.5 192.2v1.6M324.9 183.3v1.5M328.6 192.1v1.5M58.3 219.1v2.4M65.2 214.9v2M172.8 209.7v2.4M183.8 209.5l1.1 .6M185.6 206.4l1 .6M185.6 206l1 .6M187.1 203l1.1 .6"/>
<path d="M188.8 200.1l1 .6M194.2 211.8v2.5M204.6 213.8v2.4M91.1 237.7l.4 2.5-1-.1zM91.1 237.7l-1.3 21h-74M96.8 234l-1.1 .6M98.6 237l-1.1 .7M98.8 226.5l.8 .4M102.1 238.7v.4M105.3 227.1l1 .6M106 236.4v2.5M107.4 236.4v2.5"/>
<path d="M157.1 233.3v2.4M164.2 229.2v2M198.1 220l2.5 .4-.3 1zM198.1 220l21.4 8.1M115.2 247.9v2M119.5 247.9v2M119.8 243.6v.8M123.3 256.6v2.5M127 250.6v2M130.4 256.6v2.5"/>
<circle cx="384.2" cy="35.9" r="3.7"/>
<circle cx="267" cy="56.4" r="3.8"/>
<circle cx="292.7" cy="43.5" r="3.8"/>
<circle cx="401.9" cy="78" r="3.8"/>
<circle cx="94" cy="89.7" r="3.7"/>
<circle cx="180.8" cy="89.2" r="3.7"/>
<circle cx="131" cy="136.4" r="3.8"/>
<circle cx="154.3" cy="161.3" r="3.7"/>
<circle cx="381.4" cy="166" r="3.8"/>
<circle cx="223" cy="229.4" r="3.7"/>
</g>
<g fill="#000">
<circle cx="148.8" cy="104.1" r=".18"/>
<circle cx="148.8" cy="102.9" r=".18"/>
<circle cx="170.7" cy="109.9" r=".18"/>
<circle cx="289.8" cy="131.8" r=".18"/>
<circle cx="288.2" cy="157.5" r=".18"/>
<circle cx="155.1" cy="184.4" r=".18"/>
<circle cx="170.7" cy="185.2" r=".18"/>
<circle cx="170.7" cy="193.3" r=".18"/>
<circle cx="176.3" cy="196.6" r=".18"/>
<circle cx="94" cy="229.5" r=".18"/>
<circle cx="100.4" cy="231.9" r=".18"/>
</g>
<g fill="none" stroke="#000" stroke-width=".71">
<path d="M10.1 9.9h400v277.1h-400zM70.1 6.5v3.4M140.1 6.5v3.4M207.2 5h5.8l-2.9 4.9zM210.1 0v9.9M280.1 6.5v3.4M350.1 6.5v3.4M6.7 74.2h3.4M410.1 74.2h3.5M.1 148.5h10M5.1 145.6l5 2.9-5 2.9zM410.1 148.5h10"/>
<path d="M410.1 148.5l5-2.9v5.8zM6.7 222.7h3.4M410.1 222.7h3.5M70.1 287v3.4M140.1 287v3.4M210.1 287v10M210.1 287l2.9 5h-5.8zM280.1 287v3.4M350.1 287v3.4"/>
</g>
<g fill="none" stroke="#000" stroke-width=".51">
<path d="M269.8 249.5h40.3M270.1 242h140v45h-140zM270.1 257h140M303.2 257v16M310.1 242v15M350.1 257v30M390.1 257v12M270.1 265h33.1M270.1 273h80M350.1 269h60M350.1 263h60M350.1 280.5h60"/>
<path d="M370.1 280.5v6.5M390.1 280.5v6.5"/>
</g>
<g fill="#000">
<path d="M286.7 61.1l2.3 1.1-2.6-.1zM305.5 60.5l.7-.6 1.2 2.3zM362.6 70l.9 .5-1.8 1.8zM323.5 90.7l1-.1v2.5zM388.5 82.5l2.2-1.3 .3 1zM112.7 103.3l1.7 1.9-2.3-1.1zM160 105.6l.6 .8-2.3 1.2zM135.9 145.8l.9-.5 .8 2.4zM161.2 159l2.5-.2-2.3 1.1zM369.9 154.6l2.2 1.4-.8 .6zM170.3 177.4l2.5 .8-.5 .9zM288.7 165.4l.2 2.5h-1z"/>
<path d="M103.3 198.9l2.4 1h-2.6zM103.5 192l1.5-1.5 .5 .9zM120.9 181.4l2-.6-1.5 1.4zM156.7 182.4l.6 .7-2.2 1.3zM198.1 220l2.5 .4-.3 1zM91.1 237.7l.4 2.5-1-.1z"/>
</g>
<text font-size="7.9" x="165" y="29.3">CD-IND-31-PINF-01 ( 1 : 2 )</text>
<g font-size="6.3">
<text x="223" y="173.3">En las caras frontal y</text>
<text x="212.1" y="180.5">trasera soldar por fuera!!</text>
<text x="26.7" y="250.1">En las caras frontal y</text>
<text x="15.9" y="257.3">trasera soldar por fuera!!</text>
</g>
<g font-size="4.7">
<text x="203.4" y="140.7">Aqui no poner</text>
<text x="203.4" y="146.1">cordón por dentro!!</text>
</g>
<g font-size="4.2">
<text x="34" y="9.6">6</text>
<text x="104" y="9.6">5</text>
<text x="174" y="9.6">4</text>
<text x="244" y="9.6">3</text>
<text x="314" y="9.6">2</text>
<text x="384" y="9.6">1</text>
<text x="6.8" y="38.7">D</text>
<text x="410.6" y="38.7">D</text>
<text x="7" y="112.9">C</text>
<text x="410.8" y="112.9">C</text>
<text x="7" y="187.1">B</text>
<text x="410.8" y="187.1">B</text>
<text x="7" y="261.4">A</text>
<text x="410.8" y="261.4">A</text>
<text x="34" y="290.4">6</text>
<text x="104" y="290.4">5</text>
<text x="174" y="290.4">4</text>
<text x="244" y="290.4">3</text>
<text x="314" y="290.4">2</text>
<text x="384" y="290.4">1</text>
</g>
<g font-size="3.9">
<text x="383.2" y="37.2">3</text>
<text x="21.5" y="44.4">ITEM</text>
<text x="37.5" y="44.4">QTY</text>
<text x="64.4" y="44.4">PART NUMBER</text>
<text x="126.6" y="44.4">DESCRIPTION</text>
<text x="291.7" y="44.9">2</text>
<text x="24.6" y="49.7">1</text>
<text x="39.8" y="49.7">1</text>
<text x="49.8" y="49.7">CD-IND-30-BAS-01</text>
<text x="104.8" y="49.8">Base columna. e=6mm</text>
<text x="24.6" y="55">2</text>
<text x="39.8" y="55">1</text>
<text x="49.8" y="55">CD-IND-31-CARRT-01</text>
<text x="104.8" y="55.1">Base columna cartela superior. e=3mm</text>
<text x="266" y="57.6">5</text>
<text x="323.7" y="58.8">En las caras laterales</text>
<text x="24.6" y="60.3">3</text>
<text x="24.6" y="65.6">4</text>
<text x="39.8" y="60.3">2</text>
<text x="39.8" y="65.6">1</text>
<text x="49.8" y="60.3">CD-IND-31-CARRTIN-01</text>
<text x="49.8" y="65.6">CD-IND-31-LAT-01</text>
<text x="104.8" y="60.4">Base columna cartela inferior. e=3mm</text>
<text x="104.8" y="65.7">Base columna lateral izq. e=3mm</text>
<text x="323.7" y="63.2">soldar por dentro.</text>
<text x="24.6" y="71">5</text>
<text x="39.8" y="71">1</text>
<text x="49.8" y="71">CD-IND-31-LATB-01</text>
<text x="104.8" y="71">Base columna lateral dcho. e=3mm</text>
<text x="400.9" y="79.3">4</text>
<text x="93.1" y="91">4</text>
<text x="179.9" y="90.5">2</text>
<text x="130" y="137.7">5</text>
<text x="153.3" y="162.6">3</text>
<text x="380.4" y="167.3">1</text>
<text x="20.2" y="186.1">En las caras laterales</text>
<text x="24.2" y="190.5">soldar por dentro.</text>
<text x="223.8" y="200.8">Soldar por este lado.</text>
<text x="222" y="230.7">1</text>
<text x="358.5" y="275">CD-IND-31-PINFT-01-MET01</text>
</g>
<g font-size="3.1">
<text x="312.7" y="246.8">Tolerancias para dimensiones lineales y angulares sin indicación individual</text>
<text x="312.7" y="250.4">de tolerancia, según ISO 2768-1:1989</text>
<text x="312.7" y="254">Zonas de rugosidad no especificada, Ra 3.2</text>
<text x="357.9" y="286.4">01</text>
<text x="377.7" y="285.6">A3</text>
<text x="397" y="285.9">2 /7</text>
</g>
<g font-size="2.4">
<text x="271.2" y="244.4">MATERIAL:</text>
<text x="271.3" y="252">ACABADO SUPERFICIAL:</text>
<text x="271.4" y="247.9">Steel, Mild</text>
<text x="271.3" y="254.6">Negro satinado liso</text>
<text x="271.2" y="259.7">SCALE:</text>
<text x="350.6" y="260.8">DRAWN: Sergio Torremocha</text>
<text x="391.2" y="260.6">14/07/2016</text>
<text x="350.6" y="267">CHECKED:</text>
<text x="350.6" y="271.4">DWG NO:</text>
<text x="350.8" y="276.9">Id. Ref:</text>
<text x="350.8" y="282.8">REV</text>
<text x="371.2" y="282.9">SIZE</text>
<text x="390.9" y="282.9">SHEET</text>
</g>
</svg>
